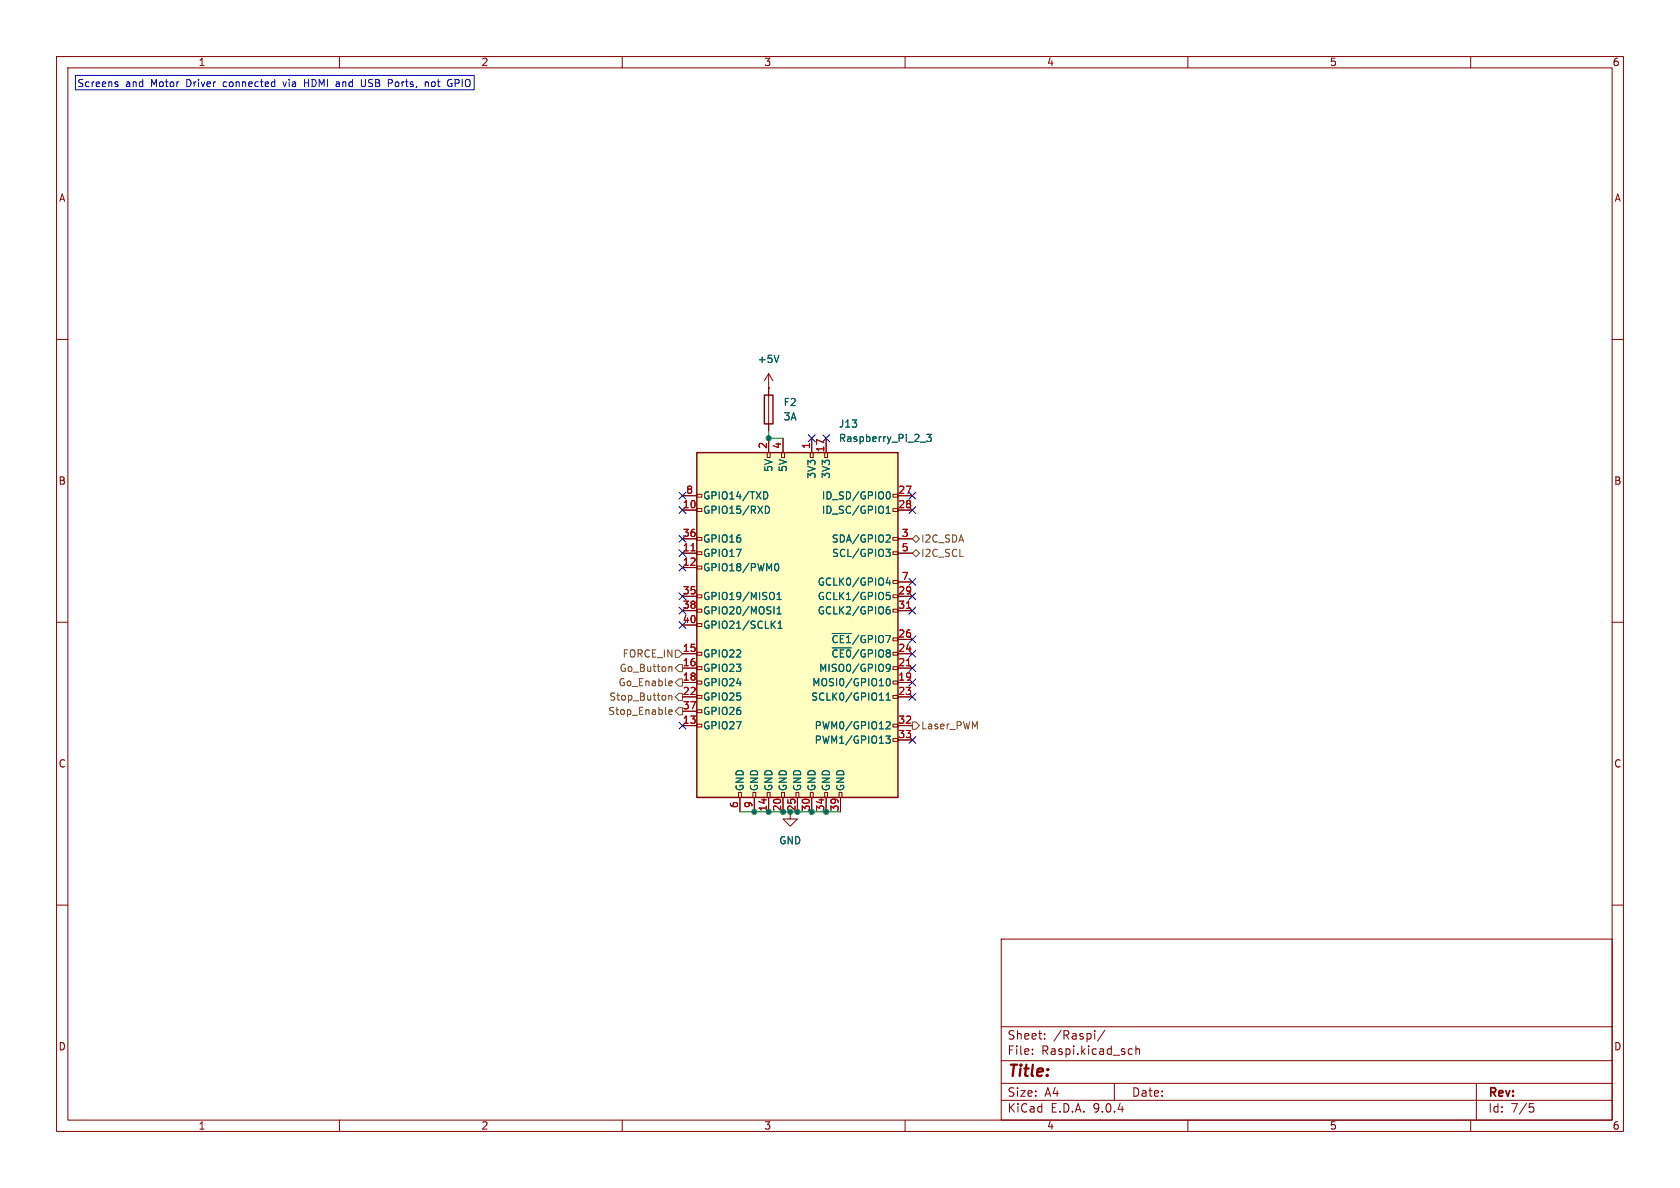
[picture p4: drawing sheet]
<svg xmlns="http://www.w3.org/2000/svg" width="297mm" height="210mm" viewBox="0 0 297 210" stroke-linecap="round" stroke-linejoin="round" font-family="sans-serif">
<g fill="none" stroke="#840000" stroke-width=".18">
<path d="M10 10h277v190h-277zM12 12h273v186h-273zM60 10v2M110 10v2M160 10v2M210 10v2M260 10v2M10 60h2M285 60h2M10 110h2M285 110h2M139.7 143.5v1.3h1.3l-1.3 1.3-1.3-1.3h1.3"/>
<path d="M10 160h2M177 166h108v32h-108zM285 160h2M60 198v2M110 198v2M160 198v2M177 194.5h108M177 191.5h108M177 187.5h108M177 181.5h108M182.5 186.3v.1M182.5 185.5v.1"/>
<path d="M184.7 183.6v.1M184.7 182.8v.1M193.5 182.2v.1M193.5 182.7v1M195.3 182.1l-1.3 2M197 191.5v3M199.7 185.4l.5 .1M200.2 186.3l-.5 .1M200.8 185.5l.2-.1 .4 .1 .1 .9M200.8 184.9v1.5M210 198v2M260 198v2"/>
<path d="M261 191.5v6.5M270.4 195.1h.7M270.5 195.7h.4l.3 .3-.2 .5-.5 .1"/>
</g>
<path d="M123.2 80h35.5v61h-35.5z" fill="#ffffc2"/>
<path d="M135.1 69.9h1.6v5h-1.6zM123.2 80h35.5v61h-35.5z" fill="none" stroke="#840000" stroke-width=".25"/>
<g fill="none" stroke="#840000" stroke-width=".18">
<path d="M135.9 68.6h.1M135.9 66v10.2M135.9 77.5v2.5M135.9 66l-.8 1.3M135.9 66l.8 1.3M138.4 77.5v2.5M143.5 77.5v2.5M146 77.5v2.5M120.6 87.6h2.6M120.6 90.2h2.6M120.6 95.3h2.6M120.6 97.8h2.6"/>
<path d="M123.2 87.4h.9v.5h-.9zM123.2 89.9h.9v.5h-.9zM123.2 95h.9v.5h-.9zM123.2 97.5h.9v.5h-.9zM135.6 80h.5v.9h-.5zM138.2 80h.5v.9h-.5zM143.3 80h.5v.9h-.5zM145.8 80h.5v.9h-.5zM157.9 87.4h.8v.5h-.8zM157.9 89.9h.8v.5h-.8zM157.9 95h.8v.5h-.8zM157.9 97.5h.8v.5h-.8z"/>
<path d="M158.7 87.6h2.6M158.7 90.2h2.6M158.7 95.3h2.6M158.7 97.8h2.6M120.6 100.3h2.6M120.6 105.4h2.6M120.6 108h2.6M120.6 110.5h2.6M120.6 115.6h2.6M120.6 118.1h2.6M123.2 100.1h.9v.5h-.9zM123.2 105.2h.9v.5h-.9z"/>
<path d="M123.2 107.7h.9v.5h-.9zM123.2 110.2h.9v.5h-.9zM123.2 115.3h.9v.5h-.9zM123.2 117.9h.9v.5h-.9zM157.9 102.6h.8v.5h-.8zM157.9 105.2h.8v.5h-.8zM157.9 107.7h.8v.5h-.8zM157.9 117.9h.8v.5h-.8zM158.7 105.4h2.6M158.7 108h2.6M158.7 115.6h2.6M158.7 118.1h2.6"/>
<path d="M158.7 102.9h2.6M158.7 113h2.6M120.6 120.7h2.6M120.6 123.2h2.6M120.6 125.7h2.6M120.6 128.3h2.6M123.2 120.4h.9v.5h-.9zM123.2 122.9h.9v.5h-.9zM123.2 125.5h.9v.5h-.9zM123.2 128h.9v.5h-.9zM157.9 120.4h.8v.5h-.8zM157.9 122.9h.8v.5h-.8z"/>
<path d="M157.9 128h.8v.5h-.8zM157.9 130.6h.8v.5h-.8zM158.7 120.7h2.6M158.7 123.2h2.6M158.7 128.3h2.6M158.7 130.8h2.6M130.6 140.1h.5v.9h-.5zM130.8 141v2.5M133.1 140.1h.5v.9h-.5zM133.3 141v2.5M135.6 140.1h.5v.9h-.5zM135.9 141v2.5"/>
<path d="M138.2 140.1h.5v.9h-.5zM138.4 141v2.5M140.7 140.1h.5v.9h-.5zM141 141v2.5M143.3 140.1h.5v.9h-.5zM143.5 141v2.5M145.8 140.1h.5v.9h-.5zM146 141v2.5M148.3 140.1h.5v.9h-.5zM148.6 141v2.5"/>
</g>
<g fill="none" stroke="#006464" stroke-width=".18">
<path d="M137.7 62.8l-.4 1.3M162.7 78.2h1M163.8 76.8h.8l-.4 .5 .4 .1v.5l-.2 .1-.6-.1M135 86.9a.64 .64 0 0 1 .7 .7 .64 .64 0 0 1-.7 .6M135.3 89.5a.64 .64 0 0 1 .7 .6 .64 .64 0 0 1-.7 .6M156.6 97.1h.8l-.4 .5 .3 .1 .1 .4-.3 .3h-.3M156.7 90.7h.7M156.7 89.8l.3-.3v1.2M156.8 87l.2-.1a.68 .68 0 0 1 .4 .7 .68 .68 0 0 1-.4 .6l-.2-.1M156.8 94.6h.5l.1 .3-.8 .9h.8M136.5 110.3l.6 .8M136.8 104.9v.9"/>
<path d="M136.9 100.1l.2-.3 .1-.2a.68 .68 0 0 1 .5 .7 .68 .68 0 0 1-.5 .6l-.1-.1-.2-.4M137.1 109.8l-.8 .7M137.4 106h.7M137.4 105.1l.3-.4v1.3M137.4 107.6l.3-.3v1.2M137.4 108.5h.7M137.6 111.1h.7M137.6 110.2l.3-.4v1.3M147.1 112h3.4M147.1 114.5h3.4M156.7 108l.2-.3h.2l.3 .3v.3l-.3 .2h-.3l-.1-.2M157 102.1l-.3 .9h.8"/>
<path d="M157.3 102.6v.8M157.3 107.3h-.4l-.2 .5M157.3 104.7h-.6v.6l.1-.1 .5 .1 .1 .1-.1 .5-.2 .1-.4-.1M157.4 118l-.3 .2-.3-.1-.1-.1 .1-.5 .3-.1 .2 .1a.84 .84 0 0 1-.3 1.2h-.2M155.5 123.8h.7M156.6 130.1h.8l-.4 .5 .3 .1v.6l-.2 .1-.4-.1M156.7 127.7l.4-.1 .3 .3-.8 .9h.8M156.7 122.9l.3-.4v1.3M156.7 123.8h.7M156.8 120.1l.2-.1a.68 .68 0 0 1 .4 .6 .68 .68 0 0 1-.4 .6l-.2-.1-.1-.4z"/>
</g>
<path d="M122.2 97.4h.7M160.3 107.5h.7M160.3 117.7h.7" fill="none" stroke="#a90000" stroke-width=".18"/>
<g fill="none" stroke="#725600" stroke-width=".18">
<path d="M161.3 95.3l.6-.7 .7 .7-.7 .6zM161.3 97.8l.6-.6 .7 .6-.7 .6zM118.3 117.9h.4l.1 .8M119.4 114.9h.6l.6 .7-.6 .6h-.6zM120 117.5h.6v1.2h-.6l-.6-.6zM118.2 123l.2-.1 .3 .1 .1 .8M118.2 125.9l.6-.1v-.3h-.4l-.2 .1 .1 .6h.5M118.2 122.9v.9M118.4 120.4h.4v.3l-.6 .1M118.8 121.2h-.4M119.4 123.2l.6-.6h.6v1.2h-.6zM120 120h.6v1.3h-.6l-.6-.6z"/>
<path d="M120 125.1h.6v1.3h-.6l-.6-.7zM161.3 127.6h.6l.7 .7-.7 .6h-.6z"/>
</g>
<path d="M135.9 76.2v1.3h2.5M130.8 143.5h8.9M141 143.5h7.6" fill="none" stroke="#009600" stroke-width=".18"/>
<g fill="none" stroke="#000084" stroke-width=".18">
<path d="M142.9 76.9l1.2 1.2M144.1 76.9l-1.2 1.2M145.4 76.9l1.3 1.2M146.7 76.9l-1.3 1.2M120 99.7l1.3 1.2M120 97.2l1.3 1.2M120 87l1.3 1.2M120 89.6l1.3 1.2M120 94.6l1.3 1.3M121.3 99.7l-1.3 1.2M121.3 97.2l-1.3 1.2M121.3 87l-1.3 1.2"/>
<path d="M121.3 89.6l-1.3 1.2M121.3 94.6l-1.3 1.3M160.7 89.6l1.2 1.2M160.7 87l1.2 1.2M161.9 89.6l-1.2 1.2M161.9 87l-1.2 1.2M120 109.9l1.3 1.2M120 104.8l1.3 1.2M120 107.3l1.3 1.3M121.3 109.9l-1.3 1.2M121.3 104.8l-1.3 1.2M121.3 107.3l-1.3 1.3"/>
<path d="M160.7 115l1.2 1.2M160.7 117.5l1.2 1.2M160.7 102.3l1.2 1.2M160.7 112.4l1.2 1.2M160.7 107.3l1.2 1.3M160.7 104.8l1.2 1.2M161.9 115l-1.2 1.2M161.9 117.5l-1.2 1.2M161.9 102.3l-1.2 1.2M161.9 112.4l-1.2 1.2M161.9 107.3l-1.2 1.3M161.9 104.8l-1.2 1.2"/>
<path d="M120 127.7l1.3 1.2M121.3 127.7l-1.3 1.2M160.7 130.2l1.2 1.2M160.7 122.6l1.2 1.2M160.7 120l1.2 1.3M161.9 130.2l-1.2 1.2M161.9 122.6l-1.2 1.2M161.9 120l-1.2 1.3"/>
</g>
<g fill="none" stroke="#0000c2" stroke-width=".18">
<path d="M13.3 13.3h70.5v2.6h-70.5zM20.5 14.9l.3 .1 .1 .1-.2 .2h-.2M20.5 14.5h.3M50 14.5l.3 .8M53.8 14v1.3M53.8 14.7h.8M59.6 14.5h.3M60 15.3h-.4M60 14.8h-.4M64.6 14l-.1 1.2-.1 .1-.5-.1M69.3 14.1l.1 .2-.1 .4M75.2 14.6l.2-.1h.3v.8"/>
<path d="M75.2 14.5v.8M76.3 14.6v.6M79.7 14.8h.2l-.1 .5M80.4 14.7h.5M80.9 14h-.5v1.3"/>
</g>
<g fill="#009600" stroke="#009600" stroke-width=".18">
<circle cx="135.9" cy="77.5" r=".46"/>
<circle cx="141" cy="143.5" r=".46"/>
<circle cx="138.4" cy="143.5" r=".46"/>
<circle cx="133.3" cy="143.5" r=".46"/>
<circle cx="135.9" cy="143.5" r=".46"/>
<circle cx="143.5" cy="143.5" r=".46"/>
<circle cx="146" cy="143.5" r=".46"/>
</g>
<text font-size="2.8" fill="#840000" x="178" y="190.9">Title:</text>
<g font-size="2.1" fill="#840000">
<text x="178" y="184">Sheet:</text>
<text x="186.2" y="184">/Raspi/</text>
<text x="178" y="186.7">File:</text>
<text x="184.1" y="186.7">Raspi.kicad_sch</text>
<text x="178" y="196.9">KiCad</text>
<text x="178" y="194.1">Size:</text>
<text x="184.7" y="194.1">A4</text>
<text x="185.7" y="196.9">E.D.A.</text>
<text x="193.3" y="196.9">9.0.4</text>
<text x="200" y="194.1">Date:</text>
<text x="263" y="194.3">Rev:</text>
<text x="263" y="196.9">Id:</text>
<text x="267.1" y="196.9">7/5</text>
</g>
<g font-size="1.8" fill="#840000">
<text x="35" y="11.9">1</text>
<text x="85" y="11.9">2</text>
<text x="135" y="11.9">3</text>
<text x="185" y="11.9">4</text>
<text x="235" y="11.9">5</text>
<text x="285" y="11.9">6</text>
<text x="10.3" y="35.9">A</text>
<text x="285.3" y="35.9">A</text>
<text x="10.3" y="85.9">B</text>
<text x="285.3" y="85.9">B</text>
<text x="10.3" y="135.9">C</text>
<text x="285.3" y="135.9">C</text>
<text x="10.3" y="185.9">D</text>
<text x="285.3" y="185.9">D</text>
<text x="35" y="199.9">1</text>
<text x="85" y="199.9">2</text>
<text x="135" y="199.9">3</text>
<text x="185" y="199.9">4</text>
<text x="235" y="199.9">5</text>
<text x="285" y="199.9">6</text>
</g>
<g font-size="1.8" fill="#0000c2">
<text x="13.6" y="15.6">Screens</text>
<text x="22.2" y="15.6">and</text>
<text x="26.8" y="15.6">Motor</text>
<text x="33.2" y="15.6">Driver</text>
<text x="39.9" y="15.6">connected</text>
<text x="50.8" y="15.6">via</text>
<text x="54.7" y="15.6">HDMI</text>
<text x="60.5" y="15.6">and</text>
<text x="65.1" y="15.6">USB</text>
<text x="70.1" y="15.6">Ports,</text>
<text x="76.8" y="15.6">not</text>
<text x="81" y="15.6">GPIO</text>
</g>
<g font-size="1.8" fill="#006464">
<text x="133.9" y="64.4">+5V</text>
<text x="138.4" y="72">F2</text>
<text x="138.4" y="74.5">3A</text>
<text x="148.2" y="75.8">J13</text>
<text x="136.8" y="83.5" transform="rotate(-90 136.8 83.5)">5V</text>
<text x="139.3" y="83.5" transform="rotate(-90 139.3 83.5)">5V</text>
<text x="148.2" y="78.3">Raspberry_Pi_2_3</text>
<text x="124.2" y="88.5">GPIO14/TXD</text>
<text x="144.4" y="84.7" transform="rotate(-90 144.4 84.7)">3V3</text>
<text x="145.2" y="88.5">ID_SD/GPIO0</text>
<text x="146.9" y="84.7" transform="rotate(-90 146.9 84.7)">3V3</text>
<text x="124.2" y="91">GPIO15/RXD</text>
<text x="145.2" y="91">ID_SC/GPIO1</text>
<text x="124.2" y="96.1">GPIO16</text>
<text x="124.2" y="98.7">GPIO17</text>
<text x="124.2" y="101.2">GPIO18/PWM0</text>
<text x="146.9" y="96.1">SDA/GPIO2</text>
<text x="147" y="98.7">SCL/GPIO3</text>
<text x="124.2" y="106.3">GPIO19/MISO1</text>
<text x="144.5" y="103.7">GCLK0/GPIO4</text>
<text x="144.5" y="106.3">GCLK1/GPIO5</text>
<text x="124.2" y="108.8">GPIO20/MOSI1</text>
<text x="124.2" y="111.4">GPIO21/SCLK1</text>
<text x="144.5" y="108.8">GCLK2/GPIO6</text>
<text x="146.9" y="113.9">~{CE1}/GPIO7</text>
<text x="124.2" y="116.4">GPIO22</text>
<text x="124.2" y="119">GPIO23</text>
<text x="144.7" y="119">MISO0/GPIO9</text>
<text x="146.9" y="116.4">~{CE0}/GPIO8</text>
<text x="124.2" y="121.5">GPIO24</text>
<text x="124.2" y="124.1">GPIO25</text>
<text x="143.3" y="124.1">SCLK0/GPIO11</text>
<text x="143.5" y="121.5">MOSI0/GPIO10</text>
<text x="124.2" y="126.6">GPIO26</text>
<text x="124.2" y="129.1">GPIO27</text>
<text x="143.9" y="129.1">PWM0/GPIO12</text>
<text x="143.9" y="131.7">PWM1/GPIO13</text>
<text x="131.7" y="140" transform="rotate(-90 131.7 140)">GND</text>
<text x="134.2" y="140" transform="rotate(-90 134.2 140)">GND</text>
<text x="136.8" y="140" transform="rotate(-90 136.8 140)">GND</text>
<text x="139.3" y="140" transform="rotate(-90 139.3 140)">GND</text>
<text x="141.8" y="140" transform="rotate(-90 141.8 140)">GND</text>
<text x="144.4" y="140" transform="rotate(-90 144.4 140)">GND</text>
<text x="146.9" y="140" transform="rotate(-90 146.9 140)">GND</text>
<text x="149.5" y="140" transform="rotate(-90 149.5 140)">GND</text>
<text x="137.7" y="149.5">GND</text>
</g>
<g font-size="1.8" fill="#a90000">
<text x="135.6" y="79.4" transform="rotate(-90 135.6 79.4)">2</text>
<text x="138.2" y="79.4" transform="rotate(-90 138.2 79.4)">4</text>
<text x="143.3" y="79.4" transform="rotate(-90 143.3 79.4)">1</text>
<text x="145.8" y="80.1" transform="rotate(-90 145.8 80.1)">17</text>
<text x="120.6" y="89.9">10</text>
<text x="121.2" y="87.4">8</text>
<text x="158.7" y="87.4">27</text>
<text x="158.7" y="89.9">28</text>
<text x="120.6" y="95">36</text>
<text x="159.3" y="95">3</text>
<text x="120.6" y="97.5">11</text>
<text x="120.6" y="100.1">12</text>
<text x="159.3" y="97.5">5</text>
<text x="120.6" y="105.2">35</text>
<text x="120.6" y="107.7">38</text>
<text x="158.7" y="105.2">29</text>
<text x="158.7" y="107.7">31</text>
<text x="159.3" y="102.6">7</text>
<text x="120.6" y="110.2">40</text>
<text x="158.7" y="112.8">26</text>
<text x="120.6" y="115.3">15</text>
<text x="120.6" y="117.9">16</text>
<text x="158.7" y="115.3">24</text>
<text x="158.7" y="117.9">21</text>
<text x="120.6" y="120.4">18</text>
<text x="120.6" y="122.9">22</text>
<text x="120.6" y="125.5">37</text>
<text x="158.7" y="120.4">19</text>
<text x="158.7" y="122.9">23</text>
<text x="120.6" y="128">13</text>
<text x="158.7" y="128">32</text>
<text x="158.7" y="130.6">33</text>
<text x="130.6" y="142.9" transform="rotate(-90 130.6 142.9)">6</text>
<text x="133.1" y="142.9" transform="rotate(-90 133.1 142.9)">9</text>
<text x="135.6" y="143.6" transform="rotate(-90 135.6 143.6)">14</text>
<text x="138.2" y="143.6" transform="rotate(-90 138.2 143.6)">20</text>
<text x="143.3" y="143.6" transform="rotate(-90 143.3 143.6)">30</text>
<text x="145.8" y="143.6" transform="rotate(-90 145.8 143.6)">34</text>
<text x="148.3" y="143.6" transform="rotate(-90 148.3 143.6)">39</text>
</g>
<g font-size="1.8" fill="#725600">
<text x="162.8" y="96.1">I2C_SDA</text>
<text x="162.8" y="98.7">I2C_SCL</text>
<text x="109.4" y="119">Go_Button</text>
<text x="110" y="116.4">FORCE_IN</text>
<text x="107.6" y="124.1">Stop_Button</text>
<text x="109.2" y="121.5">Go_Enable</text>
<text x="107.4" y="126.6">Stop_Enable</text>
<text x="162.8" y="129.1">Laser_PWM</text>
</g>
<text font-size="1.8" fill="#009600" x="140.7" y="143.6" transform="rotate(-90 140.7 143.6)">25</text>
</svg>
